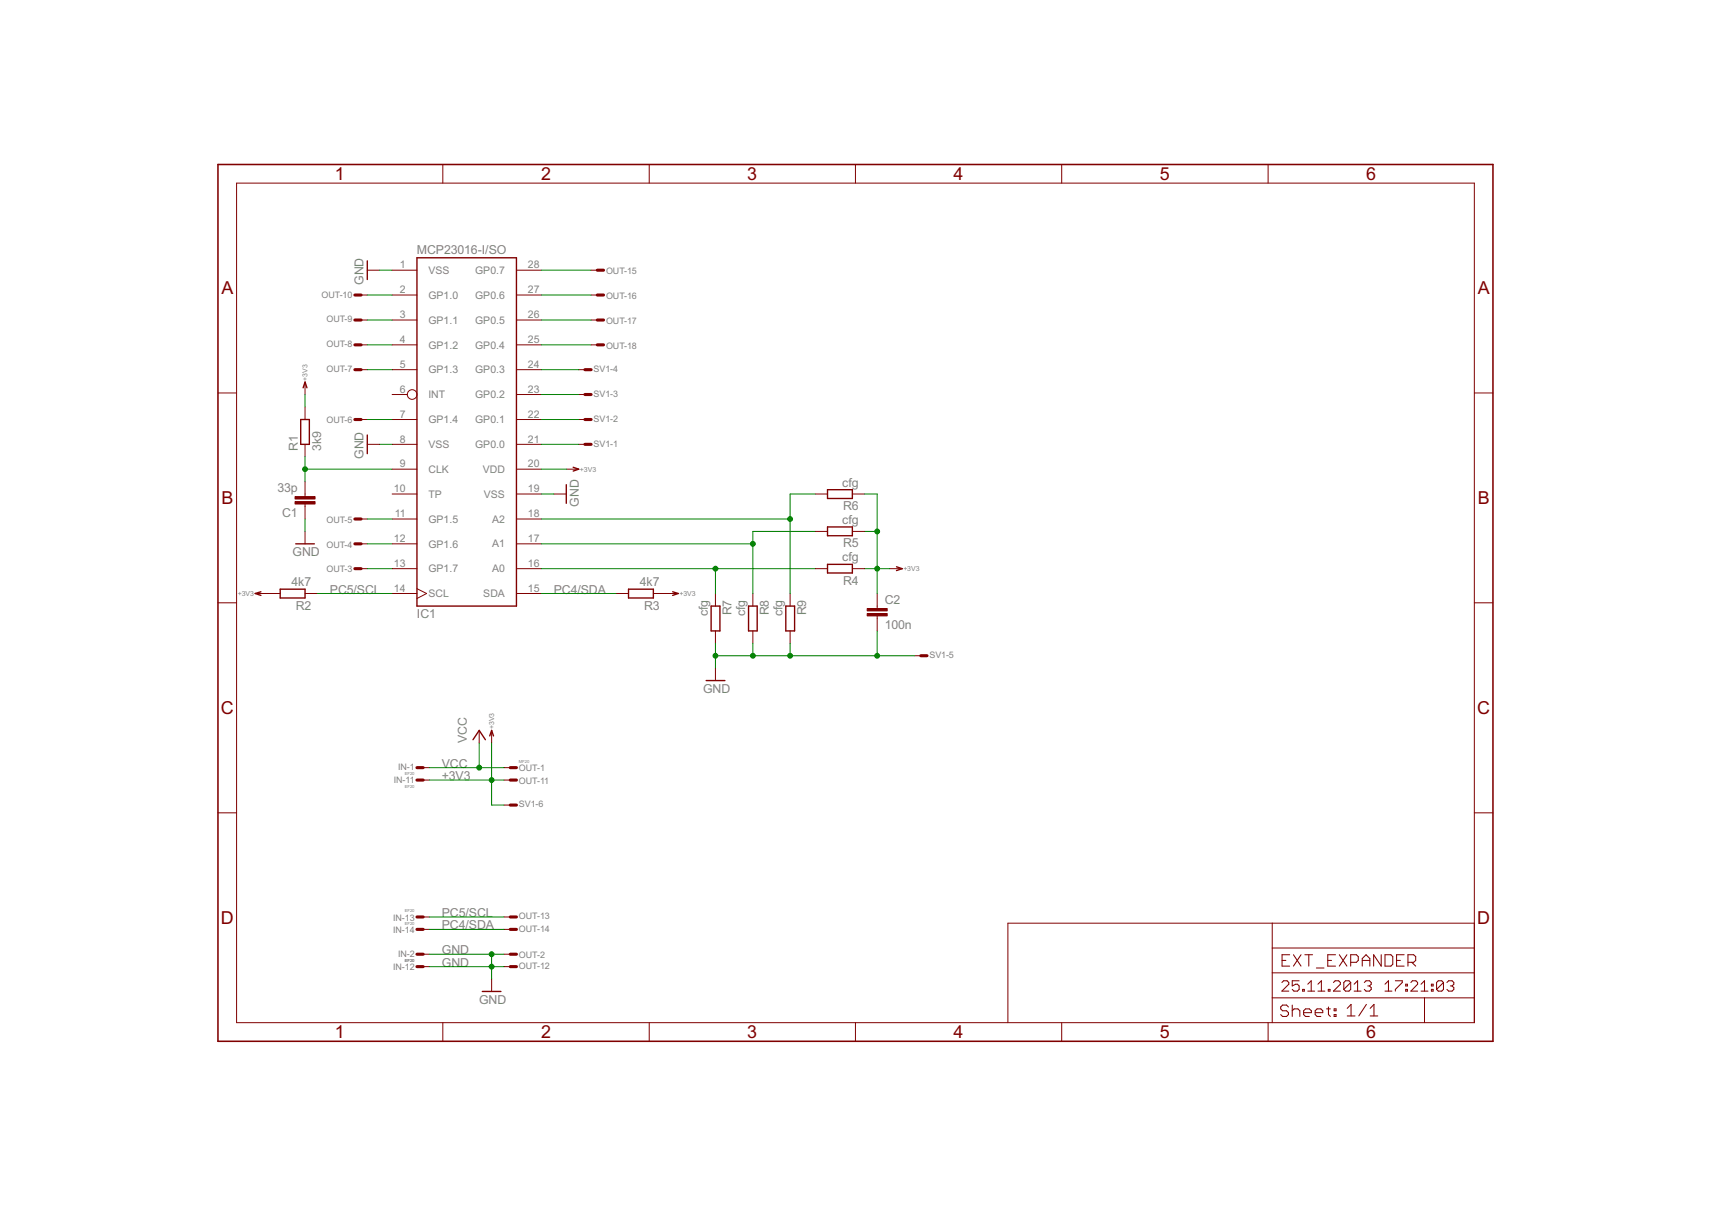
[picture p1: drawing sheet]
<svg xmlns="http://www.w3.org/2000/svg" width="210mm" height="148mm" viewBox="0 0 210 148" stroke-linecap="round" stroke-linejoin="round" font-family="sans-serif">
<g fill="none" stroke="#800000" stroke-width=".12">
<path d="M29 22.5h152v103h-152zM43.6 39.3h1.5M43.6 36.2h1.5M45.1 33.2h1.5M48.1 39.3h3.1M48.1 36.2h3.1M48.1 33.2h3.1M54.4 20.2v2.3M63.4 39.3h3.1M63.4 36.2h3.1M63.4 33.2h3.1M72.6 39.3h1.5"/>
<path d="M72.6 36.2h1.5M72.6 33.2h1.5M79.7 20.2v2.3M105 20.2v2.3M130.3 20.2v2.3M155.7 20.2v2.3M26.8 48.2h2.2M37.4 46.9v1.5M37.4 50v1.5M37.4 54.5v1.6M37.4 59.1v1.9M43.6 45.4h1.5"/>
<path d="M43.6 42.3h1.5M43.6 51.5h1.5M45.1 54.5h1.5M48.1 45.4h3.1M48.1 42.3h3.1M48.1 48.4h1.9M48.1 51.5h3.1M48.1 54.5h3.1M48.1 57.6h3.1M63.4 45.4h3.1M63.4 42.3h3.1M63.4 48.4h3.1"/>
<path d="M63.4 51.5h3.1M63.4 54.5h3.1M63.4 57.6h3.1M69.5 57.6h1.5M71 45.4h1.6M71 48.4h1.6M71 51.5h1.6M71 54.5h1.6M72.6 42.3h1.5M181 48.2h2.3M26.8 74h2.2M31.3 72.9h3.1"/>
<path d="M37.4 72.9h1.6M37.4 61.9v1.8M37.4 65.2v1.6M43.6 66.8h1.5M43.6 69.8h1.5M43.6 63.7h1.5M48.1 60.6h3.1M48.1 66.8h3.1M48.1 69.8h3.1M48.1 63.7h3.1M48.1 72.9h3.1M51.2 72.3l1.2 .6-1.2 .6"/>
<path d="M63.4 60.6h3.1M63.4 66.8h3.1M63.4 69.8h3.1M63.4 63.7h3.1M63.4 72.9h3.1M68 60.6h1.5M75.6 72.9h1.6M80.2 72.9h3M87.8 72.9v1.5M87.8 77.4v1.6M92.4 72.9v1.5M92.4 77.4v1.6"/>
<path d="M97 72.9v1.5M97 77.4v1.6M100.1 60.6h1.5M100.1 69.8h1.5M100.1 65.2h1.5M104.6 60.6h1.6M104.6 69.8h1.6M104.6 65.2h1.6M107.7 72.9v1.8M107.7 75.6v1.8M109.2 69.8h1.5M181 74h2.3"/>
<path d="M26.8 99.8h2.2M51.2 94.2h1.5M51.2 95.8h1.5M58.8 89.7v1.5M60.3 89.7v1.5M61.9 94.2h1.5M61.9 95.8h1.5M61.9 98.8h1.5M87.8 82v1.5M112.3 80.5h1.5M181 99.8h2.3M51.2 117.1h1.5"/>
<path d="M51.2 118.7h1.5M51.2 112.6h1.5M51.2 114.1h1.5M61.9 117.1h1.5M61.9 118.7h1.5M61.9 112.6h1.5M61.9 114.1h1.5M156.2 113.3v12.2M156.2 119.4h24.8M156.2 116.4h24.8M181 113.3h-57.3v12.2M54.4 125.5v2.3"/>
<path d="M60.3 120.2v1.5M79.7 125.5v2.3M105 125.5v2.3M130.3 125.5v2.3M155.7 125.5v2.3M156.2 122.5h24.8M174.9 122.5v3"/>
<circle cx="50.6" cy="48.4" r=".59"/>
</g>
<g fill="none" stroke="#800000" stroke-width=".13">
<path d="M157.4 117.9h.4M158.3 117.2h-.9v1.4h.9M158.8 117.2l.9 1.4M159.7 117.2l-.9 1.4M160.2 117.2h.9M160.7 117.2v1.4M161.6 118.8h.9M163 117.9h.4M163.9 117.2h-.9v1.4h.9M164.4 117.2l.9 1.4M165.3 117.2l-.9 1.4M165.8 118.1h.7l.2-.2v-.5l-.2-.2h-.7v1.4"/>
<path d="M167.2 117.9h.9M167.2 118.6v-.9l.5-.5 .4 .5v.9M169.5 117.2v1.4l-.9-1.4v1.4M170 117.2h.7l.3 .2v1l-.3 .2h-.7zM171.4 117.9h.5M172.4 117.2h-1v1.4h1M172.8 118.1h.7l.3-.2v-.5l-.3-.2h-.7v1.4M173.3 118.1l.5 .5M157.4 120.6l.2-.2h.4l.2 .2v.2l-.8 .9h.8M158.2 123.6l-.3-.2h-.5l-.2 .2v.2l.2 .3h.5l.3 .2v.2l-.3 .3h-.5l-.2-.3M158.6 123.4v1.4M158.6 124.1l.3-.3h.4l.3 .3v.7"/>
<path d="M159.5 120.4h-.9v.6l.4-.2h.3l.2 .2v.5l-.2 .2h-.5l-.2-.2M159.9 121.5h.2v.2h-.2zM160 124.3h1v-.2l-.3-.3h-.4l-.3 .3v.4l.3 .3h.4M160.5 121.7h.9M160.5 120.8l.5-.4v1.3M161.4 124.3h1v-.2l-.3-.3h-.4l-.3 .3v.4l.3 .3h.4M161.8 121.7h.8M161.8 120.8l.4-.4v1.3M162.8 123.8h.5M163 121.5h.3v.2h-.3zM163.1 123.6v.9l.2 .3M163.7 120.6l.2-.2h.4l.2 .2v.2l-.8 .9h.8"/>
<path d="M163.8 123.8h.2v.3h-.2zM163.8 124.5h.2v.3h-.2zM165.4 123.8l.4-.5v1.4M165.4 124.7h.9M165.8 120.6v.9l-.2 .2h-.4l-.2-.2M165.8 120.6l-.2-.2h-.4l-.2 .2v.9M165.8 120.6l-.8 .9M166.2 121.7h.9M166.2 120.8l.4-.4v1.3M167.5 120.6l.2-.2h.4l.2 .2v.2l-.2 .2M167.7 123.3l-.9 1.4M167.9 121h.2"/>
<path d="M168.1 121l.2 .2v.3l-.2 .2h-.4l-.2-.2M168.2 124.7h.9M168.2 123.8l.5-.5v1.4M170 121.7h.9M170 120.8l.4-.4v1.3M171.3 120.4h.8v.2l-.8 .9v.2M172.6 121.5h.2v.2h-.2zM172.6 120.8h.2v.2h-.2zM173.2 120.6l.2-.2h.4l.2 .2v.2l-.8 .9h.8M174.4 121.7h.9M174.4 120.8l.5-.4v1.3M175.7 121.5h.2v.2h-.2z"/>
<path d="M175.7 120.8h.2v.2h-.2zM177.2 120.6v.9l-.2 .2h-.4l-.3-.2M177.2 120.6l-.2-.2h-.4l-.3 .2v.9M177.2 120.6l-.9 .9M177.6 120.6l.2-.2h.4l.3 .2v.2l-.3 .2M178 121h.2M178.2 121l.3 .2v.3l-.3 .2h-.4l-.2-.2"/>
</g>
<path d="M26.8 20.2h156.5v107.6h-156.5z" fill="none" stroke="#800000" stroke-width=".19"/>
<g fill="none" stroke="#800000" stroke-width=".38">
<path d="M43.6 39.3h.7M43.6 36.2h.7M73.3 39.3h.8M73.3 36.2h.8M73.3 33.2h.8M43.6 45.4h.7M43.6 42.3h.7M43.6 51.5h.7M71.8 45.4h.8M71.8 51.5h.8M71.8 54.5h.8M71.8 48.4h.8"/>
<path d="M73.3 42.3h.8M43.6 69.8h.7M43.6 66.8h.7M43.6 63.7h.7M51.2 94.2h.7M51.2 95.8h.7M62.6 94.2h.8M62.6 95.8h.8M62.6 98.8h.8M113 80.5h.8M51.2 117.1h.7M51.2 118.7h.7"/>
<path d="M51.2 112.6h.7M51.2 114.1h.7M62.6 117.1h.8M62.6 118.7h.8M62.6 112.6h.8M62.6 114.1h.8"/>
</g>
<g fill="none" stroke="#800000" stroke-width=".17">
<path d="M45.1 32v2.3M51.2 31.6h12.2v42.8h-12.2zM36.9 51.5h1.1v3h-1.1zM37.2 47.6l.2-.7 .3 .7M45.1 53.4v2.3M69.5 59.5v2.3M70.4 57.4l.6 .2-.6 .2M32 72.6l-.7 .3 .7 .2M34.4 72.3h3v1.1h-3zM36.3 66.8h2.3M77.2 72.3h3v1.1h-3zM82.6 72.6l.6 .3-.6 .2"/>
<path d="M87.3 74.4h1.1v3h-1.1zM91.9 74.4h1v3h-1zM96.5 74.4h1v3h-1zM101.6 69.3h3v1h-3zM101.6 60.1h3v1.1h-3zM101.6 64.7h3v1.1h-3zM110 69.6l.7 .2-.7 .2M58.1 90.8l.7-1.1 .8 1.1M60.1 90.3l.2-.6 .3 .6M86.7 83.5h2.3M59.2 121.7h2.3"/>
</g>
<g fill="#800000" stroke="#800000" stroke-width=".12">
<path d="M36.2 61h2.5v.3h-2.5z"/>
<path d="M36.2 61.6h2.5v.3h-2.5z"/>
<path d="M106.4 75.3h2.5v.3h-2.5z"/>
<path d="M106.4 74.7h2.5v.3h-2.5z"/>
</g>
<g fill="none" stroke="#008000" stroke-width=".12">
<path d="M45.1 39.3h3M45.1 36.2h3M46.6 33.2h1.5M66.5 33.2h6.1M66.5 39.3h6.1M66.5 36.2h6.1M37.4 48.4v1.6M37.4 56.1v3M37.4 57.6h10.7M45.1 51.5h3M45.1 45.4h3M45.1 42.3h3"/>
<path d="M46.6 54.5h1.5M66.5 54.5h4.5M66.5 57.6h3M66.5 51.5h4.5M66.5 45.4h4.5M66.5 42.3h6.1M66.5 48.4h4.5M37.4 63.7v1.5M39 72.9h9.1M45.1 69.8h3M45.1 63.7h3M45.1 66.8h3"/>
<path d="M66.5 60.6h1.5M66.5 72.9h9.1M66.5 69.8h33.6M66.5 63.7h30.5M66.5 66.8h25.9M87.8 69.8v3.1M87.8 79v3M92.4 79v1.5M97 79v1.5M100.1 60.6h-3.1v12.3M100.1 65.2h-7.7v7.7M106.2 60.6h1.5v12.3"/>
<path d="M106.2 69.8h3M106.2 65.2h1.5M107.7 77.4v3.1M52.7 94.2h9.2M52.7 95.8h9.2M58.8 91.2v3M60.3 91.2v7.6h1.6M87.8 80.5h24.5M52.7 117.1h9.2M52.7 118.7h9.2M52.7 112.6h9.2M52.7 114.1h9.2"/>
<path d="M60.3 117.1v3.1"/>
</g>
<g fill="#008000" stroke="#008000" stroke-width=".12">
<circle cx="60.3" cy="117.1" r=".3"/>
<circle cx="60.3" cy="118.7" r=".3"/>
<circle cx="87.8" cy="80.5" r=".3"/>
<circle cx="92.4" cy="80.5" r=".3"/>
<circle cx="97" cy="80.5" r=".3"/>
<circle cx="107.7" cy="80.5" r=".3"/>
<circle cx="58.8" cy="94.2" r=".3"/>
<circle cx="60.3" cy="95.8" r=".3"/>
<circle cx="107.7" cy="65.2" r=".3"/>
<circle cx="107.7" cy="69.8" r=".3"/>
<circle cx="37.4" cy="57.6" r=".3"/>
<circle cx="87.8" cy="69.8" r=".3"/>
<circle cx="92.4" cy="66.8" r=".3"/>
<circle cx="97" cy="63.7" r=".3"/>
</g>
<g font-size="2.5" fill="#800000">
<text x="41.1" y="22.1">1</text>
<text x="66.4" y="22.1">2</text>
<text x="91.7" y="22.1">3</text>
<text x="117.1" y="22.1">4</text>
<text x="142.4" y="22.1">5</text>
<text x="167.7" y="22.1">6</text>
<text x="27.2" y="36.1">A</text>
<text x="181.4" y="36.1">A</text>
<text x="27.2" y="61.9">B</text>
<text x="181.4" y="61.9">B</text>
<text x="27.1" y="87.7">C</text>
<text x="181.3" y="87.7">C</text>
<text x="27.1" y="113.4">D</text>
<text x="181.3" y="113.4">D</text>
<text x="41.1" y="127.5">1</text>
<text x="66.4" y="127.5">2</text>
<text x="91.7" y="127.5">3</text>
<text x="117.1" y="127.5">4</text>
<text x="142.4" y="127.5">5</text>
<text x="167.7" y="127.5">6</text>
</g>
<g font-size="1.7" fill="#808080">
<text x="44.6" y="35" transform="rotate(-90 44.6 35)">GND</text>
<text x="51.2" y="31.2">MCP23016-I/SO</text>
<text x="36.5" y="55.3" transform="rotate(-90 36.5 55.3)">R1</text>
<text x="39.4" y="55.3" transform="rotate(-90 39.4 55.3)">3k9</text>
<text x="44.6" y="56.3" transform="rotate(-90 44.6 56.3)">GND</text>
<text x="103.4" y="59.7">cfg</text>
<text x="34.1" y="60.4">33p</text>
<text x="34.6" y="63.5">C1</text>
<text x="71" y="62.2" transform="rotate(-90 71 62.2)">GND</text>
<text x="103.4" y="64.3">cfg</text>
<text x="103.5" y="62.6">R6</text>
<text x="35.8" y="71.9">4k7</text>
<text x="35.9" y="68.3">GND</text>
<text x="78.5" y="71.9">4k7</text>
<text x="103.4" y="68.9">cfg</text>
<text x="103.5" y="71.8">R4</text>
<text x="103.5" y="67.2">R5</text>
<text x="36.3" y="74.8">R2</text>
<text x="40.5" y="72.9">PC5/SCL</text>
<text x="51.2" y="75.9">IC1</text>
<text x="68" y="72.9">PC4/SDA</text>
<text x="79.1" y="74.8">R3</text>
<text x="86.9" y="75.6" transform="rotate(-90 86.9 75.6)">cfg</text>
<text x="89.8" y="75.5" transform="rotate(-90 89.8 75.5)">R7</text>
<text x="91.5" y="75.6" transform="rotate(-90 91.5 75.6)">cfg</text>
<text x="94.4" y="75.5" transform="rotate(-90 94.4 75.5)">R8</text>
<text x="96.1" y="75.6" transform="rotate(-90 96.1 75.6)">cfg</text>
<text x="99" y="75.5" transform="rotate(-90 99 75.5)">R9</text>
<text x="108.6" y="77.2">100n</text>
<text x="108.6" y="74.2">C2</text>
<text x="86.3" y="85.1">GND</text>
<text x="54.2" y="94.2">VCC</text>
<text x="54.2" y="95.8">+3V3</text>
<text x="57.3" y="91.2" transform="rotate(-90 57.3 91.2)">VCC</text>
<text x="54.2" y="112.6">PC5/SCL</text>
<text x="54.2" y="117.1">GND</text>
<text x="54.2" y="118.7">GND</text>
<text x="54.2" y="114.1">PC4/SDA</text>
<text x="58.8" y="123.2">GND</text>
</g>
<g font-size="1.4" fill="#808080">
<text x="49.1" y="33">1</text>
<text x="52.6" y="33.6">VSS</text>
<text x="58.3" y="33.6">GP0.7</text>
<text x="64.8" y="33">28</text>
<text x="49.1" y="36">2</text>
<text x="49.1" y="39.1">3</text>
<text x="52.6" y="36.7">GP1.0</text>
<text x="52.6" y="39.7">GP1.1</text>
<text x="58.3" y="39.7">GP0.5</text>
<text x="58.3" y="36.7">GP0.6</text>
<text x="64.8" y="39.1">26</text>
<text x="64.8" y="36">27</text>
<text x="49.1" y="42.1">4</text>
<text x="49.1" y="45.2">5</text>
<text x="52.6" y="42.8">GP1.2</text>
<text x="52.6" y="45.8">GP1.3</text>
<text x="58.3" y="45.8">GP0.3</text>
<text x="58.3" y="42.8">GP0.4</text>
<text x="64.8" y="45.2">24</text>
<text x="64.8" y="42.1">25</text>
<text x="49.1" y="48.2">6</text>
<text x="49.1" y="51.3">7</text>
<text x="52.6" y="48.9">INT</text>
<text x="52.6" y="51.9">GP1.4</text>
<text x="58.3" y="51.9">GP0.1</text>
<text x="58.3" y="48.9">GP0.2</text>
<text x="64.8" y="51.3">22</text>
<text x="64.8" y="48.2">23</text>
<text x="49.1" y="54.3">8</text>
<text x="49.1" y="57.4">9</text>
<text x="52.6" y="55">VSS</text>
<text x="52.6" y="58.1">CLK</text>
<text x="58.3" y="55">GP0.0</text>
<text x="59.3" y="58">VDD</text>
<text x="64.8" y="57.4">20</text>
<text x="64.8" y="54.3">21</text>
<text x="48.3" y="60.4">10</text>
<text x="48.4" y="63.5">11</text>
<text x="52.6" y="61.1">TP</text>
<text x="52.6" y="64.2">GP1.5</text>
<text x="59.4" y="61.1">VSS</text>
<text x="60.4" y="64.2">A2</text>
<text x="64.8" y="63.5">18</text>
<text x="64.8" y="60.4">19</text>
<text x="48.3" y="66.5">12</text>
<text x="48.3" y="69.6">13</text>
<text x="52.6" y="67.2">GP1.6</text>
<text x="52.6" y="70.3">GP1.7</text>
<text x="60.4" y="70.3">A0</text>
<text x="60.4" y="67.2">A1</text>
<text x="64.8" y="69.6">16</text>
<text x="64.8" y="66.5">17</text>
<text x="48.3" y="72.6">14</text>
<text x="52.6" y="73.3">SCL</text>
<text x="59.3" y="73.3">SDA</text>
<text x="64.8" y="72.6">15</text>
</g>
<g font-size="1.2" fill="#808080">
<text x="74.4" y="33.6">OUT-15</text>
<text x="39.5" y="36.5">OUT-10</text>
<text x="40.1" y="39.6">OUT-9</text>
<text x="74.4" y="36.7">OUT-16</text>
<text x="74.4" y="39.7">OUT-17</text>
<text x="40.1" y="45.7">OUT-7</text>
<text x="40.1" y="42.6">OUT-8</text>
<text x="72.9" y="45.7">SV1-4</text>
<text x="74.4" y="42.8">OUT-18</text>
<text x="40.1" y="51.9">OUT-6</text>
<text x="72.9" y="51.8">SV1-2</text>
<text x="72.9" y="48.7">SV1-3</text>
<text x="72.9" y="54.8">SV1-1</text>
<text x="40.1" y="64.2">OUT-5</text>
<text x="40.1" y="70.3">OUT-3</text>
<text x="40.1" y="67.2">OUT-4</text>
<text x="114.1" y="80.8">SV1-5</text>
<text x="48.9" y="94.5">IN-1</text>
<text x="63.7" y="94.7">OUT-1</text>
<text x="48.4" y="96.1">IN-11</text>
<text x="63.7" y="96.2">OUT-11</text>
<text x="63.7" y="99.1">SV1-6</text>
<text x="48.3" y="113">IN-13</text>
<text x="63.7" y="112.9">OUT-13</text>
<text x="48.3" y="119.1">IN-12</text>
<text x="48.3" y="114.5">IN-14</text>
<text x="48.9" y="117.4">IN-2</text>
<text x="63.7" y="117.6">OUT-2</text>
<text x="63.7" y="119">OUT-12</text>
<text x="63.7" y="114.4">OUT-14</text>
</g>
<g font-size="1" fill="#808080">
<text x="37.7" y="46.8" transform="rotate(-90 37.7 46.8)">+3V3</text>
<text x="71.2" y="57.9">+3V3</text>
<text x="110.9" y="70.1">+3V3</text>
<text x="29.2" y="73.2">+3V3</text>
<text x="83.4" y="73.2">+3V3</text>
<text x="60.7" y="89.5" transform="rotate(-90 60.7 89.5)">+3V3</text>
</g>
<g font-size=".6" fill="#808080">
<text x="49.7" y="95.2">EF20</text>
<text x="63.7" y="93.7">MF20</text>
<text x="49.7" y="96.7">EF20</text>
<text x="49.7" y="112">EF20</text>
<text x="49.7" y="113.5">EF20</text>
<text x="49.7" y="118.1">EF20</text>
</g>
</svg>
